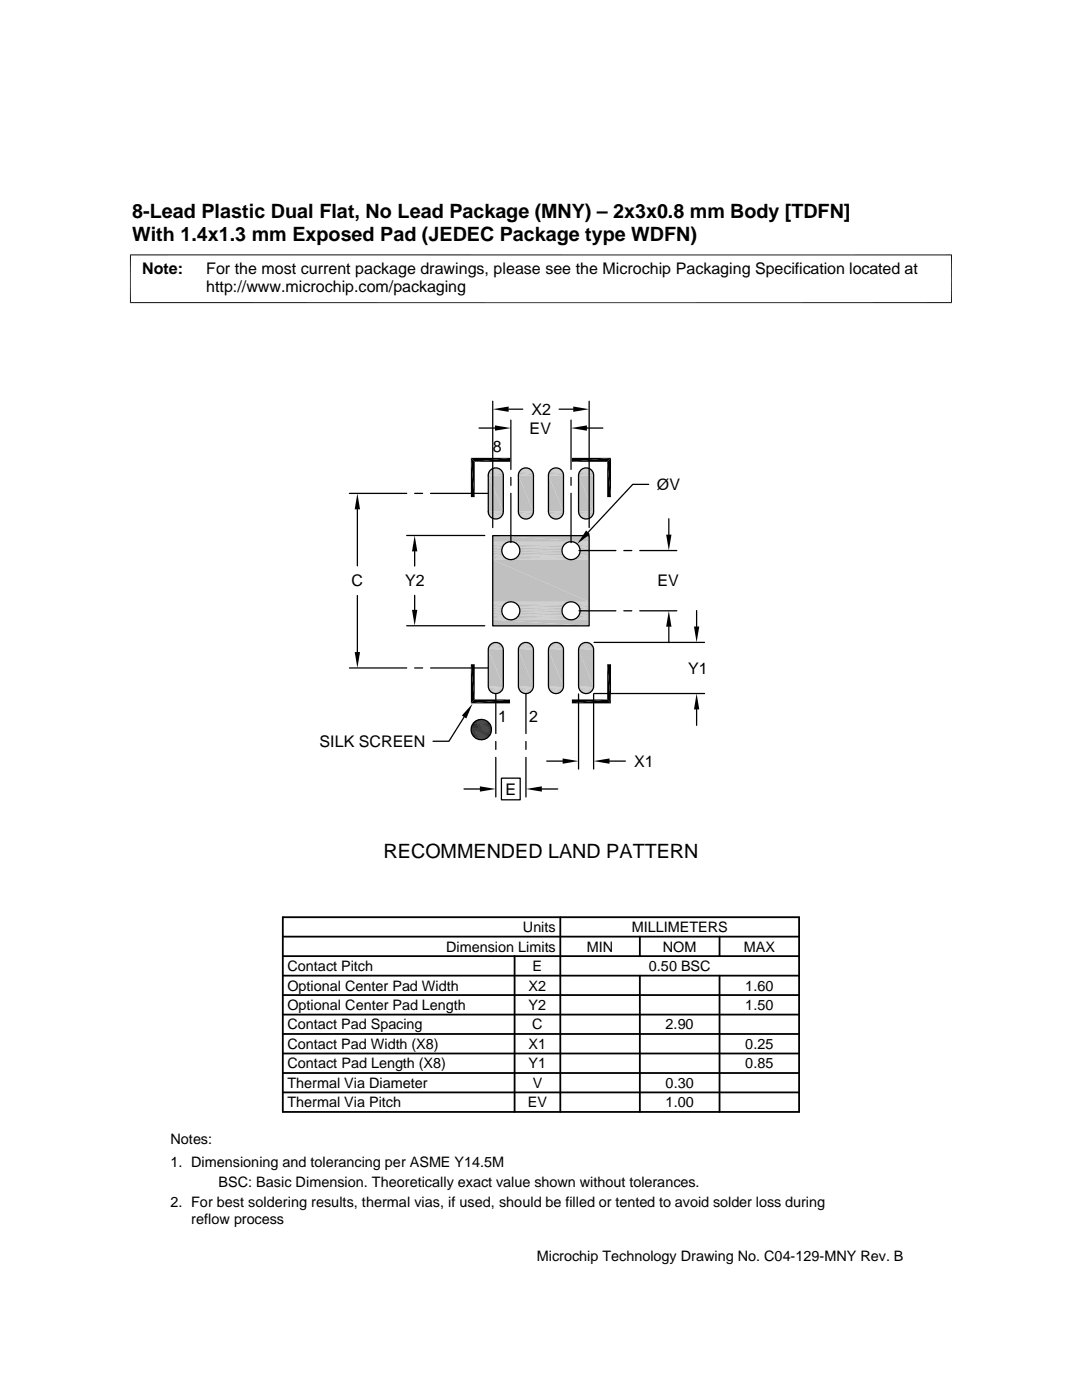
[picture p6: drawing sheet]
<svg xmlns="http://www.w3.org/2000/svg" width="216mm" height="279mm" viewBox="0 0 216 279" stroke-linecap="round" stroke-linejoin="round" font-family="sans-serif">
<g fill="#c0c0c0">
<path d="M116.5 93.4h.9z"/>
<path d="M116.8 93.4h.6z"/>
<path d="M110.5 93.4h.9z"/>
<path d="M110.8 93.4h.6z"/>
<path d="M104.5 93.4h.8z"/>
<path d="M104.8 93.4h.5z"/>
<path d="M98.5 93.4h.8z"/>
<path d="M98.8 93.4h.5z"/>
<path d="M116.3 93.5l.2-.1 1.1 .1z"/>
<path d="M116.5 93.4l1.1 .1z"/>
<path d="M110.3 93.5l.2-.1 1.1 .1z"/>
<path d="M110.5 93.4l1.1 .1z"/>
<path d="M104.3 93.5l.2-.1 1.1 .1z"/>
<path d="M104.5 93.4l1.1 .1z"/>
<path d="M98.3 93.5l.2-.1 1.1 .1z"/>
<path d="M98.5 93.4l1.1 .1z"/>
<path d="M116.1 93.7l.2-.2 1.6 .2z"/>
<path d="M116.3 93.5h1.3l.3 .2z"/>
<path d="M110 93.7l.3-.2 1.5 .2z"/>
<path d="M110.3 93.5h1.3l.2 .2z"/>
<path d="M104 93.7l.3-.2 1.5 .2z"/>
<path d="M104.3 93.5h1.3l.2 .2z"/>
<path d="M98 93.7l.3-.2 1.5 .2z"/>
<path d="M98.3 93.5h1.3l.2 .2z"/>
</g>
<path d="M97.8 93.8h2.2M103.8 93.8h2.2M109.8 93.8h2.3M115.8 93.8h2.3" fill="none" stroke="#c0c0c0" stroke-width=".2"/>
<path d="M97.6 94h2.6M103.7 94h2.5M109.7 94h2.5M115.7 94h2.5" fill="none" stroke="#c0c0c0" stroke-width=".21"/>
<path d="M97.5 94.5h2.9M97.5 94.2h2.8M103.5 94.5h2.9M103.5 94.2h2.8M109.5 94.5h2.9M109.5 94.2h2.9M115.5 94.5h2.9M115.5 94.2h2.9" fill="none" stroke="#c0c0c0" stroke-width=".25"/>
<path d="M97.4 94.7h3M103.4 94.7h3M109.4 94.7h3M115.4 94.7h3" fill="none" stroke="#c0c0c0" stroke-width=".28"/>
<g fill="#c0c0c0">
<path d="M115.4 94.9l3 7.2h-3z"/>
<path d="M115.4 94.9h3v7.2z"/>
<path d="M109.4 94.9l3 7.2h-3z"/>
<path d="M109.4 94.9h3v7.2z"/>
<path d="M103.4 94.9l3 7.2h-3z"/>
<path d="M103.4 94.9h3v7.2z"/>
<path d="M97.4 94.9l3 7.2h-3z"/>
<path d="M97.4 94.9h3v7.2z"/>
</g>
<path d="M97.4 102.2h3M97.5 102.5h2.9M103.4 102.2h3M103.5 102.5h2.9M109.4 102.2h3M109.5 102.5h2.9M115.4 102.2h3M115.5 102.5h2.9" fill="none" stroke="#c0c0c0" stroke-width=".28"/>
<path d="M97.5 102.8h2.8M97.6 103h2.6M103.5 102.8h2.8M103.7 103h2.5M109.5 102.8h2.9M109.7 103h2.5M115.5 102.8h2.9M115.7 103h2.5" fill="none" stroke="#c0c0c0" stroke-width=".23"/>
<path d="M97.8 103.2h2.2M103.8 103.2h2.2M109.8 103.2h2.3M115.8 103.2h2.3" fill="none" stroke="#c0c0c0" stroke-width=".2"/>
<g fill="#c0c0c0">
<path d="M116.1 103.3l1.5 .1h-1.3z"/>
<path d="M116.1 103.3h1.8l-.3 .1z"/>
<path d="M110 103.3l1.6 .1h-1.3z"/>
<path d="M110 103.3h1.8l-.2 .1z"/>
<path d="M104 103.3l1.6 .1h-1.3z"/>
<path d="M104 103.3h1.8l-.2 .1z"/>
<path d="M98 103.3l1.6 .1h-1.3z"/>
<path d="M98 103.3h1.8l-.2 .1z"/>
<path d="M116.3 103.4l1.1 .1z"/>
<path d="M116.3 103.4h1.3l-.2 .1z"/>
<path d="M110.3 103.4l1.1 .1z"/>
<path d="M110.3 103.4h1.3l-.2 .1z"/>
<path d="M104.3 103.4l1 .1z"/>
<path d="M104.3 103.4h1.3l-.3 .1z"/>
<path d="M98.3 103.4l1 .1z"/>
<path d="M98.3 103.4h1.3l-.3 .1z"/>
<path d="M116.5 103.5l.6 .1z"/>
<path d="M116.5 103.5h.9z"/>
<path d="M110.5 103.5l.6 .1z"/>
<path d="M110.5 103.5h.9z"/>
<path d="M104.5 103.5l.6 .1z"/>
<path d="M104.5 103.5h.8z"/>
<path d="M98.5 103.5l.6 .1z"/>
<path d="M98.5 103.5h.8z"/>
<path d="M116.5 128.3h.9z"/>
<path d="M116.8 128.2l.6 .1z"/>
<path d="M110.5 128.3h.9z"/>
<path d="M110.8 128.2l.6 .1z"/>
<path d="M104.5 128.3h.8z"/>
<path d="M104.8 128.2l.5 .1z"/>
<path d="M98.5 128.3h.8z"/>
<path d="M98.8 128.2l.5 .1z"/>
<path d="M116.3 128.4l.2-.1 1.1 .1z"/>
<path d="M116.5 128.3l1.1 .1z"/>
<path d="M110.3 128.4l.2-.1 1.1 .1z"/>
<path d="M110.5 128.3l1.1 .1z"/>
<path d="M104.3 128.4l.2-.1 1.1 .1z"/>
<path d="M104.5 128.3l1.1 .1z"/>
<path d="M98.3 128.4l.2-.1 1.1 .1z"/>
<path d="M98.5 128.3l1.1 .1z"/>
<path d="M116.1 128.5l.2-.1 1.6 .1z"/>
<path d="M116.3 128.4h1.3l.3 .1z"/>
<path d="M110 128.5l.3-.1 1.5 .1z"/>
<path d="M110.3 128.4h1.3l.2 .1z"/>
<path d="M104 128.5l.3-.1 1.5 .1z"/>
<path d="M104.3 128.4h1.3l.2 .1z"/>
<path d="M98 128.5l.3-.1 1.5 .1z"/>
<path d="M98.3 128.4h1.3l.2 .1z"/>
</g>
<path d="M97.8 128.6h2.2M103.8 128.6h2.2M109.8 128.6h2.3M115.8 128.6h2.3" fill="none" stroke="#c0c0c0" stroke-width=".2"/>
<path d="M97.5 129h2.8M97.6 128.8h2.6M103.5 129h2.8M103.7 128.8h2.5M109.5 129h2.9M109.7 128.8h2.5M115.5 129h2.9M115.7 128.8h2.5" fill="none" stroke="#c0c0c0" stroke-width=".23"/>
<path d="M97.4 129.6h3M97.5 129.3h2.9M103.4 129.6h3M103.5 129.3h2.9M109.4 129.6h3M109.5 129.3h2.9M115.4 129.6h3M115.5 129.3h2.9" fill="none" stroke="#c0c0c0" stroke-width=".28"/>
<g fill="#c0c0c0">
<path d="M115.4 129.7l3 7.2h-3z"/>
<path d="M115.4 129.7h3v7.2z"/>
<path d="M109.4 129.7l3 7.2h-3z"/>
<path d="M109.4 129.7h3v7.2z"/>
<path d="M103.4 129.7l3 7.2h-3z"/>
<path d="M103.4 129.7h3v7.2z"/>
<path d="M97.4 129.7l3 7.2h-3z"/>
<path d="M97.4 129.7h3v7.2z"/>
</g>
<path d="M97.4 137.1h3M103.4 137.1h3M109.4 137.1h3M115.4 137.1h3" fill="none" stroke="#c0c0c0" stroke-width=".28"/>
<path d="M97.5 137.3h2.9M97.5 137.6h2.8M103.5 137.3h2.9M103.5 137.6h2.8M109.5 137.3h2.9M109.5 137.6h2.9M115.5 137.3h2.9M115.5 137.6h2.9" fill="none" stroke="#c0c0c0" stroke-width=".25"/>
<path d="M97.6 137.8h2.6M103.7 137.8h2.5M109.7 137.8h2.5M115.7 137.8h2.5" fill="none" stroke="#c0c0c0" stroke-width=".21"/>
<path d="M97.8 138h2.2M103.8 138h2.2M109.8 138h2.3M115.8 138h2.3" fill="none" stroke="#c0c0c0" stroke-width=".2"/>
<g fill="#c0c0c0">
<path d="M116.1 138.1l1.5 .2h-1.3z"/>
<path d="M116.1 138.1h1.8l-.3 .2z"/>
<path d="M110 138.1l1.6 .2h-1.3z"/>
<path d="M110 138.1h1.8l-.2 .2z"/>
<path d="M104 138.1l1.6 .2h-1.3z"/>
<path d="M104 138.1h1.8l-.2 .2z"/>
<path d="M98 138.1l1.6 .2h-1.3z"/>
<path d="M98 138.1h1.8l-.2 .2z"/>
<path d="M116.3 138.3l1.1 .1z"/>
<path d="M116.3 138.3h1.3l-.2 .1z"/>
<path d="M110.3 138.3l1.1 .1z"/>
<path d="M110.3 138.3h1.3l-.2 .1z"/>
<path d="M104.3 138.3l1 .1z"/>
<path d="M104.3 138.3h1.3l-.3 .1z"/>
<path d="M98.3 138.3l1 .1z"/>
<path d="M98.3 138.3h1.3l-.3 .1z"/>
<path d="M116.5 138.4h.6z"/>
<path d="M116.5 138.4h.9z"/>
<path d="M110.5 138.4h.6z"/>
<path d="M110.5 138.4h.9z"/>
<path d="M104.5 138.4h.6z"/>
<path d="M104.5 138.4h.8z"/>
<path d="M98.5 138.4h.6z"/>
<path d="M98.5 138.4h.8z"/>
<path d="M98.3 106.9l19.3 1.2h-19.3z"/>
<path d="M98.3 106.9h19.3v1.2z"/>
</g>
<path d="M98.3 108.1h3.5M98.3 108.2h3.1M98.3 108.4h2.8M102.1 108.1h11.7M102.4 108.2h11.1M102.7 108.4h10.4M114.1 108.1h3.5M114.4 108.2h3.2M114.7 108.4h2.9" fill="none" stroke="#c0c0c0" stroke-width=".2"/>
<path d="M98.3 108.6h2.5M103 108.6h9.9M115 108.6h2.6" fill="none" stroke="#c0c0c0" stroke-width=".21"/>
<path d="M98.3 108.8h2.3M103.3 108.8h9.3M115.3 108.8h2.3" fill="none" stroke="#c0c0c0" stroke-width=".28"/>
<path d="M103.5 109.1h8.9M115.5 109.1h2.1" fill="none" stroke="#c0c0c0" stroke-width=".3"/>
<path d="M98.3 108.9l1.9 .3h-1.9z" fill="#c0c0c0"/>
<path d="M98.3 109.1h2.1" fill="none" stroke="#c0c0c0" stroke-width=".3"/>
<g fill="#c0c0c0">
<path d="M115.6 109.2l2 .4h-1.9z"/>
<path d="M115.6 109.2h2v.4z"/>
</g>
<path d="M103.6 109.4h8.7" fill="none" stroke="#c0c0c0" stroke-width=".32"/>
<g fill="#c0c0c0">
<path d="M98.3 109.2l1.9 .4h-1.9z"/>
<path d="M98.3 109.2h1.9v.4z"/>
<path d="M115.7 109.6l1.9 .3h-1.8z"/>
<path d="M115.7 109.6h1.9v.3z"/>
</g>
<path d="M103.7 109.7h8.5" fill="none" stroke="#c0c0c0" stroke-width=".34"/>
<g fill="#c0c0c0">
<path d="M98.3 109.6l1.8 .3h-1.8z"/>
<path d="M98.3 109.6h1.9l-.1 .3z"/>
<path d="M115.8 109.9l1.8 .3h-1.9z"/>
<path d="M115.8 109.9h1.8v.3z"/>
</g>
<path d="M103.7 110.1h8.5" fill="none" stroke="#c0c0c0" stroke-width=".32"/>
<g fill="#c0c0c0">
<path d="M98.3 109.9l1.9 .3h-1.9z"/>
<path d="M98.3 109.9h1.8l.1 .3z"/>
<path d="M115.7 110.2l1.9 .4h-2z"/>
<path d="M115.7 110.2h1.9v.4z"/>
</g>
<path d="M103.6 110.4h8.7" fill="none" stroke="#c0c0c0" stroke-width=".34"/>
<g fill="#c0c0c0">
<path d="M98.3 110.2l1.9 .4h-1.9z"/>
<path d="M98.3 110.2h1.9v.4z"/>
</g>
<path d="M115.5 110.7h2.1" fill="none" stroke="#c0c0c0" stroke-width=".3"/>
<path d="M115.6 110.6h2v.2z" fill="#c0c0c0"/>
<path d="M98.3 110.7h2.1M103.5 110.7h8.9" fill="none" stroke="#c0c0c0" stroke-width=".3"/>
<path d="M98.3 111h2.3M103.3 111h9.3M115.3 111h2.3" fill="none" stroke="#c0c0c0" stroke-width=".25"/>
<path d="M98.3 111.2h2.5M103 111.2h9.9M115 111.2h2.6" fill="none" stroke="#c0c0c0" stroke-width=".23"/>
<path d="M98.3 111.4h2.8M98.3 111.6h3.1M98.3 111.7h3.5M102.1 111.7h11.7M102.4 111.6h11.1M102.7 111.4h10.4M114.1 111.7h3.5M114.4 111.6h3.2M114.7 111.4h2.9" fill="none" stroke="#c0c0c0" stroke-width=".2"/>
<g fill="#c0c0c0">
<path d="M98.3 111.7l19.3 8.4h-19.3z"/>
<path d="M98.3 111.7h19.3v8.4z"/>
</g>
<path d="M98.3 120.1h3.5M98.3 120.2h3.1M98.3 120.4h2.8M102.1 120.1h11.7M102.4 120.2h11.1M102.7 120.4h10.4M114.1 120.1h3.5M114.4 120.2h3.2M114.7 120.4h2.9" fill="none" stroke="#c0c0c0" stroke-width=".2"/>
<path d="M98.3 120.6h2.5M103 120.6h9.9M115 120.6h2.6" fill="none" stroke="#c0c0c0" stroke-width=".23"/>
<path d="M98.3 120.8h2.3M103.3 120.8h9.3M115.3 120.8h2.3" fill="none" stroke="#c0c0c0" stroke-width=".25"/>
<path d="M103.5 121.1h8.9M115.5 121.1h2.1" fill="none" stroke="#c0c0c0" stroke-width=".3"/>
<path d="M98.3 120.9l1.9 .3h-1.9z" fill="#c0c0c0"/>
<path d="M98.3 121.1h2.1" fill="none" stroke="#c0c0c0" stroke-width=".3"/>
<g fill="#c0c0c0">
<path d="M115.6 121.2l2 .4h-1.9z"/>
<path d="M115.6 121.2h2v.4z"/>
</g>
<path d="M103.6 121.4h8.7" fill="none" stroke="#c0c0c0" stroke-width=".34"/>
<g fill="#c0c0c0">
<path d="M98.3 121.2l1.9 .4h-1.9z"/>
<path d="M98.3 121.2h1.9v.4z"/>
<path d="M115.7 121.6l1.9 .3h-1.8z"/>
<path d="M115.7 121.6h1.9v.3z"/>
</g>
<path d="M103.7 121.7h8.5" fill="none" stroke="#c0c0c0" stroke-width=".32"/>
<g fill="#c0c0c0">
<path d="M98.3 121.6l1.8 .3h-1.8z"/>
<path d="M98.3 121.6h1.9l-.1 .3z"/>
<path d="M115.8 121.9l1.8 .3h-1.9z"/>
<path d="M115.8 121.9h1.8v.3z"/>
</g>
<path d="M103.7 122.1h8.5" fill="none" stroke="#c0c0c0" stroke-width=".34"/>
<g fill="#c0c0c0">
<path d="M98.3 121.9l1.9 .3h-1.9z"/>
<path d="M98.3 121.9h1.8l.1 .3z"/>
<path d="M115.7 122.2l1.9 .4h-2z"/>
<path d="M115.7 122.2h1.9v.4z"/>
</g>
<path d="M103.6 122.4h8.7" fill="none" stroke="#c0c0c0" stroke-width=".32"/>
<g fill="#c0c0c0">
<path d="M98.3 122.2l1.9 .4h-1.9z"/>
<path d="M98.3 122.2h1.9v.4z"/>
</g>
<path d="M115.5 122.7h2.1" fill="none" stroke="#c0c0c0" stroke-width=".3"/>
<path d="M115.6 122.6h2v.3z" fill="#c0c0c0"/>
<path d="M98.3 122.7h2.1M103.5 122.7h8.9" fill="none" stroke="#c0c0c0" stroke-width=".3"/>
<path d="M98.3 123h2.3M103.3 123h9.3M115.3 123h2.3" fill="none" stroke="#c0c0c0" stroke-width=".28"/>
<path d="M98.3 123.2h2.5M103 123.2h9.9M115 123.2h2.6" fill="none" stroke="#c0c0c0" stroke-width=".21"/>
<path d="M98.3 123.4h2.8M98.3 123.6h3.1M98.3 123.7h3.5M102.1 123.7h11.7M102.4 123.6h11.1M102.7 123.4h10.4M114.1 123.7h3.5M114.4 123.6h3.2M114.7 123.4h2.9" fill="none" stroke="#c0c0c0" stroke-width=".2"/>
<g fill="#c0c0c0">
<path d="M98.3 123.7l19.3 1.2h-19.3z"/>
<path d="M98.3 123.7h19.3v1.2z"/>
</g>
<g fill="none" stroke="#000" stroke-width=".25">
<path d="M69.7 98.5h11.5M82.7 98.5h1.6M85.9 98.5h11.4M95.6 85.4h3.2M97.7 94a1.51 1.51 0 0 1 1.7-.5 1.51 1.51 0 0 1 1 1.4v7.2a1.5 1.5 0 0 1-1.5 1.5 1.5 1.5 0 0 1-1.5-1.5v-7.2zM98.3 80.1v25.2M101.5 81.7h2.8M101.9 83.8v9.9M101.9 95.3v1.6M101.9 98.4v9.9M103.7 94a1.51 1.51 0 0 1 1.7-.5 1.51 1.51 0 0 1 1 1.4v7.2a1.5 1.5 0 0 1-1.5 1.5 1.5 1.5 0 0 1-1.5-1.5v-7.2zM109.7 94a1.49 1.49 0 0 1 1.7-.5 1.49 1.49 0 0 1 1 1.4v7.2a1.5 1.5 0 0 1-1.5 1.5 1.5 1.5 0 0 1-1.5-1.5v-7.2z"/>
<path d="M111.6 81.7h2.8M113.9 83.8v9.9M113.9 95.3v1.6M113.9 98.4v9.9M115.8 94a1.5 1.5 0 0 1 1.6-.5 1.5 1.5 0 0 1 1 1.4v7.2a1.5 1.5 0 0 1-1.5 1.5 1.5 1.5 0 0 1-1.5-1.5v-7.2zM117.1 85.4h3.2M117.6 80.1v25.2M129.4 96.7h-3.1l-9 9.5M71.3 101.6v11.3M71.3 118.9v11.2M81.2 106.9h15.5M82.7 110v3"/>
<path d="M82.7 118.8v2.9M98.3 106.9h19.3v18h-19.3zM115.5 109.9h7.4M124.5 109.9h1.6M127.7 109.9h7.3M133.5 103.5v3.2M69.7 133.3h11.5M81.2 124.9h15.5M82.7 133.3h1.6M85.9 133.3h11.4M97.7 128.8a1.51 1.51 0 0 1 1.7-.5 1.51 1.51 0 0 1 1 1.4v7.2a1.5 1.5 0 0 1-1.5 1.5 1.5 1.5 0 0 1-1.5-1.5v-7.2zM98.9 138.5v7.9"/>
<path d="M103.7 128.8a1.51 1.51 0 0 1 1.7-.5 1.51 1.51 0 0 1 1 1.4v7.2a1.5 1.5 0 0 1-1.5 1.5 1.5 1.5 0 0 1-1.5-1.5v-7.2zM104.9 138.5v7.9M109.8 128.8a1.49 1.49 0 0 1 1.6-.5 1.49 1.49 0 0 1 1 1.4v7.2a1.5 1.5 0 0 1-1.5 1.5 1.5 1.5 0 0 1-1.5-1.5v-7.2zM115.4 138.5v15M115.5 121.9h7.4M115.8 128.8a1.5 1.5 0 0 1 1.6-.5 1.5 1.5 0 0 1 1 1.4v7.2a1.5 1.5 0 0 1-1.5 1.5 1.5 1.5 0 0 1-1.5-1.5v-7.2zM118.4 138.5v15M118.5 138.4h22.1M118.5 128.2h22.1M124.5 121.9h1.6M127.7 121.9h7.3M133.5 125.1v3.1"/>
<path d="M139 121.9v3.1M92.6 157.5h3.2M92.6 143.1l-3 4.8h-3.2M98.9 148v1.6M98.9 151.2v7.8M100.1 155.3h3.7v4.3h-3.7zM104.9 148v1.6M104.9 151.2v7.8M108.1 157.5h3.2M109.1 151.9h3.2M121.6 151.9h3.2M139 141.6v3.2"/>
<circle cx="101.9" cy="109.9" r="1.8"/>
<circle cx="114" cy="109.9" r="1.8"/>
<circle cx="101.9" cy="121.9" r="1.8"/>
<circle cx="114" cy="121.9" r="1.81"/>
<circle cx="96" cy="145.6" r="2.03"/>
</g>
<g fill="none" stroke="#000" stroke-width=".36">
<path d="M56.4 186.9h103M56.4 183h103v38.9h-103zM56.4 190.8h103M56.4 198.6h103M56.4 194.7h103M102.7 190.8v31.1M111.8 183v38.9M127.7 186.9v3.9M127.7 194.7v27.2M143.6 186.9v3.9M143.6 194.7v27.2M56.4 210.2h103"/>
<path d="M56.4 202.5h103M56.4 214.1h103M56.4 206.4h103M56.4 218h103"/>
</g>
<g fill="#000">
<path d="M94 91.4l.7 7.8h-.7zM94 91.4h7.8l-7.1 .8zM94 91.4l.7 .8v7zM94.7 92.2l7.1-.8v.8zM98.8 84.9l3.1 .5-3.1 .6zM98.3 81.7l3.2-.6v1.1zM114.1 91.4h7.8l-7.8 .8zM114.1 92.2l7.8-.8-.7 .8zM114.4 81.1l3.2 .6-3.2 .5zM113.9 85.4l3.2-.5v1.1zM121.2 92.2l.7 7h-.7zM121.9 91.4v7.8l-.7-7z"/>
<path d="M71.3 98.5l.5 3.1h-1zM82.7 106.9l.6 3.1h-1.1zM116.9 105.9l.8 .7-2.5 2zM132.9 106.7h1.1l-.5 3.2zM70.8 130.1h1l-.5 3.2zM82.2 121.7h1.1l-.6 3.2zM94 132.6h.7v7zM94.7 139.6h7.1l-7.8 .8zM121.2 132.6l.7 7.8-.7-.8zM114.1 139.6h7.1l-7.1 .8zM121.2 132.6h.7v7.8zM133.5 121.9l.5 3.2h-1.1z"/>
<path d="M138.5 125h1l-.5 3.2zM94.3 140.4l-1.3 3-.8-.6zM94 132.6l.7 7-.7 .8zM95 147.4h1.9zM95.2 143.8h1.8zM95.2 147.4l1.5 .1zM95.2 147.4h1.7zM95.2 143.8h1.7zM95.4 143.7l1.5 .1zM95.4 147.5l1.1 .1zM95.4 147.5h1.3zM95.4 143.7h1.3z"/>
<path d="M95.6 143.6l1.1 .1zM95.6 147.6h.7zM95.6 147.6h.9zM95.6 143.6h.9zM95.7 143.6h.8zM95.7 147.6h.6zM95.8 156.9l3.1 .6-3.1 .5zM95.7 143.6h.6zM94 140.4l7.8-.8v.8zM104.9 157.5l3.2-.6v1.1zM112.3 151.4l3.1 .5-3.1 .5zM118.4 151.9l3.2-.5v1z"/>
<path d="M114.1 140.4l7.1-.8 .7 .8zM139 138.4l.5 3.2h-1z"/>
</g>
<g fill="none" stroke="#000" stroke-width=".2">
<path d="M26 50.8v9.7M189.9 50.8v9.7M189.9 50.9h-164M25.9 60.4h164M94 145.3h4M94 145.5h4.1M94 145.7h4.1M94 145.9h4M94 146.1h4M94 145.1h4M94.1 144.9h3.9M94.1 146.3h3.9"/>
<path d="M94.1 144.8h3.8M94.1 146.5h3.8M94.2 146.6h3.6M94.2 144.6h3.6M94.3 144.4h3.4M94.3 146.8h3.4M94.4 144.3h3.2M94.4 146.9h3.2M94.6 147.1h2.9M94.6 144.1h2.9M94.7 147.2h2.6M94.7 144h2.6"/>
<path d="M94.9 143.9h2.3M94.9 147.3h2.3M95 147.4h2M95 143.8h2"/>
</g>
<g font-size="3.9">
<text x="26.4" y="43.5">8-Lead Plastic Dual Flat, No Lead Package (MNY) – 2x3x0.8 mm Body [TDFN]</text>
<text x="26.4" y="48">With 1.4x1.3 mm Exposed Pad (JEDEC Package type WDFN)</text>
<text x="76.5" y="171.1">RECOMMENDED LAND PATTERN</text>
</g>
<g font-size="3.2">
<text x="28.4" y="54.6">Note:</text>
<text x="41.1" y="58.3">http://www.microchip.com/packaging</text>
<text x="41.1" y="54.6">For the most current package drawings, please see the Microchip Packaging Specification located at</text>
<text x="106.1" y="82.8">X2</text>
<text x="105.7" y="86.6">EV</text>
<text x="98.4" y="90.3">8</text>
<text x="131.1" y="97.8">ØV</text>
<text x="70.1" y="117">C</text>
<text x="80.9" y="117">Y2</text>
<text x="131.2" y="117">EV</text>
<text x="137.3" y="134.5">Y1</text>
<text x="63.8" y="149.1">SILK SCREEN</text>
<text x="99.4" y="144.1">1</text>
<text x="105.6" y="144.1">2</text>
<text x="126.6" y="153">X1</text>
<text x="100.8" y="158.6">E</text>
</g>
<g font-size="2.9">
<text x="89" y="189.9">Dimension Limits</text>
<text x="104.3" y="186">Units</text>
<text x="117.1" y="189.9">MIN</text>
<text x="126" y="186">MILLIMETERS</text>
<text x="132.3" y="189.9">NOM</text>
<text x="148.4" y="189.9">MAX</text>
<text x="57.3" y="197.7">Optional Center Pad Width</text>
<text x="57.3" y="193.8">Contact Pitch</text>
<text x="105.5" y="197.7">X2</text>
<text x="106.3" y="193.8">E</text>
<text x="129.5" y="193.8">0.50 BSC</text>
<text x="148.7" y="197.7">1.60</text>
<text x="57.3" y="201.6">Optional Center Pad Length</text>
<text x="105.5" y="201.6">Y2</text>
<text x="148.7" y="201.6">1.50</text>
<text x="57.3" y="209.3">Contact Pad Width (X8)</text>
<text x="57.3" y="205.4">Contact Pad Spacing</text>
<text x="105.5" y="209.3">X1</text>
<text x="106.2" y="205.4">C</text>
<text x="132.8" y="205.4">2.90</text>
<text x="148.7" y="209.3">0.25</text>
<text x="57.3" y="213.2">Contact Pad Length (X8)</text>
<text x="105.5" y="213.2">Y1</text>
<text x="148.7" y="213.2">0.85</text>
<text x="57.3" y="217.1">Thermal Via Diameter</text>
<text x="57.3" y="221">Thermal Via Pitch</text>
<text x="105.3" y="221">EV</text>
<text x="106.3" y="217.1">V</text>
<text x="132.8" y="217.1">0.30</text>
<text x="132.8" y="221">1.00</text>
<text x="34" y="228.3">Notes:</text>
<text x="34" y="232.9">1. Dimensioning and tolerancing per ASME Y14.5M</text>
<text x="43.6" y="236.9">BSC: Basic Dimension. Theoretically exact value shown without tolerances.</text>
<text x="34" y="241">2. For best soldering results, thermal vias, if used, should be filled or tented to avoid solder loss during</text>
<text x="38.1" y="244.3">reflow process</text>
<text x="107.1" y="251.7">Microchip Technology Drawing No. C04-129-MNY Rev. B</text>
</g>
</svg>
